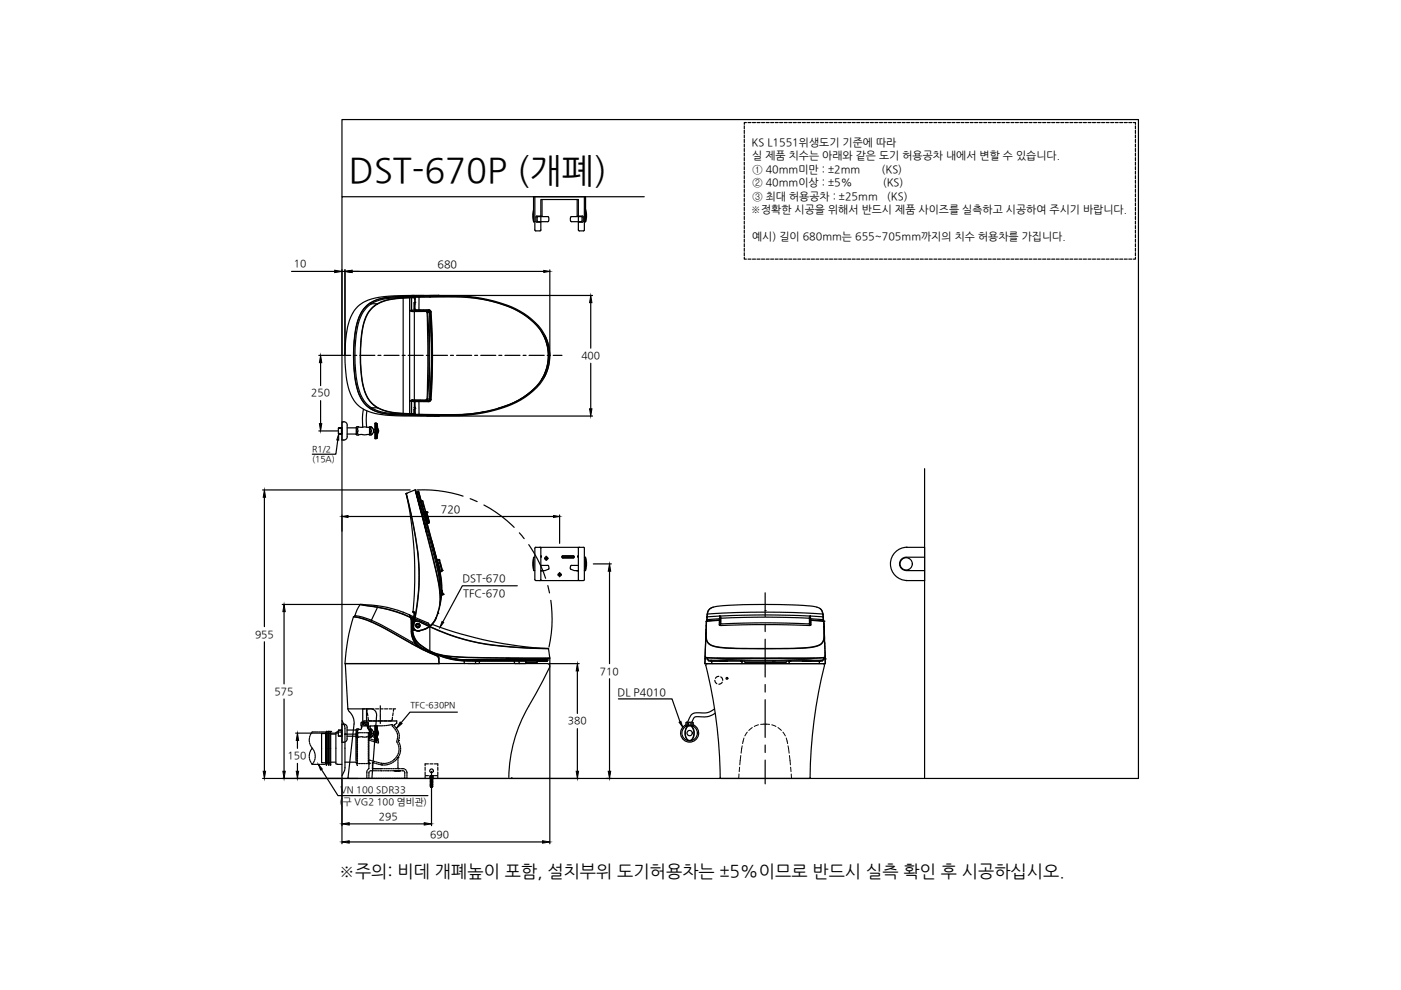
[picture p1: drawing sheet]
<svg xmlns="http://www.w3.org/2000/svg" width="297mm" height="210mm" viewBox="0 0 297 210" stroke-linecap="round" stroke-linejoin="round" font-family="sans-serif">
<!-- layer: 0 -->
<g fill="none" stroke="#000" stroke-width=".25">
<path d="M61.8 57.5h9.2M72.5 57.5h.6M72.5 57.2v18M73.1 57.2v18.1M74.4 57.5h40.9M116.6 57.2v18.1M67.6 75.3h4.9M68 76.9v4.9M91.2 62.6h34.4M125.3 64.2v9.6M125.3 77v9.7M67.6 91.4h4"/>
<path d="M68 85v4.8M71.6 93.3l-.4 3h-5M90.5 88.2h35.1M55.7 103.9h31.3M56.1 105.4v27.5M88.4 103.9a27.7 27.7 0 0 1 9.8 1.3M99.7 105.7l1.5 .7M102.6 107.1a26.4 26.4 0 0 1 6.4 4.7M110.1 113l1 1.2M112.1 115.5l1.1 1.7a27.8 27.8 0 0 1 2.5 5.4M125.8 119.6h3.8M56.1 136.1v27.4"/>
<path d="M59.8 128.2h17.2M60.2 129.7v15.3M88.2 132.3a.46 .46 0 0 0 .1 .7 .46 .46 0 0 0 .7-.1M88.2 132.3a.46 .46 0 0 1 .7 0 .46 .46 0 0 1 .1 .6M88.5 132.4l-.1 .3 .2 .2M88.5 132.3h.1M88.5 132.3h-.2M88.6 132.4l-.3 .1M88.6 132.4l.2 .2-.1 .2M88.7 132.2l-.2 .1M88.7 132.4h-.1M88.8 132.8l-.3 .1"/>
<path d="M88.9 133l-.4 .1M88.9 133a.46 .46 0 0 0 0-.7 .46 .46 0 0 0-.7 .1 .46 .46 0 0 0 .3 .7M109.7 124.2h-11.7l-4.1 7.7M116.1 124.2l.4 1.5M116.6 139.7v39.2M116.8 127.3l.2 2.5a26.6 26.6 0 0 1-.6 7.4M129.2 121.1v19.6M162.2 125.7v5M162.2 132.3v1.6M162.2 135.5v8M60.2 148.2v15.3M62.7 155.4h8.9"/>
<path d="M63.1 157v1.7M65.6 157v.3M65.6 156.5v.3M65.6 159.9v.4M65.6 157.5l.1 .3M65.7 156.1l-.1 .3M65.7 159.5l-.1 .3M65.8 157.9l.1 .3M65.9 155.6l-.1 .3M65.9 159l-.1 .3M66 158.9l.2-.3 .2 .3M66 158.3l.2 .3"/>
<path d="M66.5 155.2h-.3l-.2 .3M66.5 159l.1 .3M66.6 155.2h.4M66.7 159.5l.1 .3M66.8 159.9v.4M67.1 155.2h.3M67.6 155.2h.3M68.1 155.2h.3M68.5 155.2h.3M70.1 155.7h1.1M71.2 155.3v6.6M72.5 155.2l-1.3 .1"/>
<path d="M72.5 152.8l.6 1.1v.6M73.1 155.7h.1M73.1 154.5v8.5l-.6 1.5M73.2 141l.6 9.3h4.8M73.5 140.7h42.7l.4 .4-.1 .4-2.9 5.6a32.7 32.7 0 0 0-5.7 17.8M73.8 150.3v.2a3.9 3.9 0 0 1 1.3 3l-1.3 11.3 .2 .3M75.5 156v5.2M75.7 155.8v.3M75.7 156.3v.3M75.7 156.8v.3M75.7 157.3v.3M75.7 157.7v.4"/>
<path d="M75.7 158.2v.4M75.7 158.7v.3M75.7 159.2v.3M75.7 159.7v.3M75.8 155.4l-.1 .3M75.8 155.4v.3M75.8 155.8v.3M75.8 156.3v.3M75.8 156.8v.3M75.8 157.3v.3M75.8 157.7v.4M75.8 158.2v.4"/>
<path d="M75.8 158.7v.3M75.8 159.2v.3M75.8 159.7v.3M75.8 155.4h.2M75.9 154.7l-.4 .9-2.4 .1M76.1 155.4h.4M76.6 155.4h.3M77.1 155.4h.3M77.2 153.3l.1 .2M77.2 152.9l-.1 .4 .3 .2M77.3 152.9h.2M77.5 153.6l.3 .2"/>
<path d="M77.5 152.9h.2M77.6 155.4h.3M77.8 152.9h.1M77.9 153.9l.3 .2M78 152.9h.2M78.1 155.4h.2M78.1 152.6l.3 .3h-.1M78.1 155.4h.1v.5M78.1 155.4v.3M78.1 155.8v.3M78.1 156.3v.3M78.1 156.8v.3"/>
<path d="M78.1 157.3v.3M78.1 157.7v.4M78.1 158.2v.3M78.1 158.7v.3M78.1 159.2v.3M78.1 159.7v.3M78.2 154.1h.1M78.2 154.1v.4M78.2 155.4h.1M78.2 156.5v.4l.3 .1M78.2 156.1v.3M78.2 157v.3"/>
<path d="M78.2 157.5v.3M78.2 158v.3M78.2 158.5v.3M78.2 158.9v.4M78.2 159.4v.3M78.2 159.9v.3M78.2 156.6h.3M78.2 154.6l.1 .4M78.3 155.4h.1M78.3 155.1l.2 .3M78.4 155.3l-.1 .1M78.4 155.3h.1"/>
<path d="M78.5 152.9h.2M78.5 154.4l.1 .4M78.6 155.5l.1 .3M78.6 150.3a1.28 1.28 0 0 1 1.2 1.4M78.6 156.7l.4 .1M78.7 155l.1 .3M78.7 157.1l.3 .1M78.7 152.9h.2M78.8 153.9h-.4l.1 .3M78.9 155.9l.2 .2M78.9 155.4l.2 .3M79 153.9h.3"/>
<path d="M79 152.9h.1M79.1 156.9l.3 .1M79.1 157.2l.3 .1M79.2 155.8l.2 .2M79.2 156.2l.2 .3M79.2 152.9h.2M79.4 153.9h.4M79.5 152.9h.1M79.5 156.1l.3 .2M79.6 156.5l.2 .3v.3M79.6 157l.2 .1M79.6 157.4l.3 .1"/>
<path d="M79.7 152.9h.2M79.8 157.1h.1M79.8 151.7l-.9 13.4M79.9 156.4l.3 .5M79.9 152.9h.2M80.2 152.9h.1M80.2 157v.5h-.1M80.2 153.9h-.3M80.4 153.9h.3M80.4 152.9h.2M80.6 149.6v.6M80.6 150.3v.1"/>
<path d="M80.6 150.5v.5M80.6 151.1v.1M80.6 151.3v.5M80.6 151.8v.1M80.6 152v.5M80.6 152.6v.1M80.6 152.8v.6M80.7 152.9h.1M80.9 152.9h.2M81.1 152.9h.2M81.2 153.9h-.3M81.4 152.9h.1"/>
<path d="M81.6 152.9h.2M81.7 153.9h-.3M81.9 152.9h.1M82.1 152.9h.2M82.2 153.8h-.3M82.3 152.9h.2M82.6 152.9h.1M82.6 153.7l-.3 .1M82.8 153.7l.4-.1 .1 .5M83.1 152.9h.1M83.1 152.6l-.3 .3h.2M83.3 152.9h.2"/>
<path d="M83.4 154.2l.2 .2M83.5 153.8l.2 .2M83.6 152.9h.1M83.7 154.6l.2 .2M83.7 153.6l-.2 .2 .3-.2M83.8 154.1l.2 .2M83.8 152.9h.2M84 155l.1 .2M84 152.9l.1 .4M84.1 154.5l.2 .2M84.1 153.3l-.2 .2M84.1 153.3h.1"/>
<path d="M84.2 157l.1 .6M84.2 155.4l.1 .5M84.3 156.5l-.1 .3M84.3 156v.4M84.3 154.9l.2 .3M84.4 157.7l.1 .3M84.5 157h.1M84.5 157l.1 .5M84.5 159.6l-.1 .3M84.5 158.2l.1 .3M84.5 156.8v.2M84.5 155.3l.1 .3"/>
<path d="M84.6 159.1l-.1 .3M84.6 158.6v.4M84.7 155.8v.3M84.7 156.3l-.1 .3M84.7 157.6l.1 .3M84.7 159.9l-.1 .3M84.8 158.1l.1 .3M84.9 159.5l-.1 .3M84.9 158.5v.3M84.9 159v.3M97 151h-10.1l-1.9 2.3M116.4 140.7h6.4"/>
<path d="M122.4 142.3v9M122.4 154.5v9M129.2 143.9v19.6M150 140.7l-.4 .3a106.7 106.7 0 0 1 3.1 24l18.9 .1 .2-.2M151.5 150.3a4.3 4.3 0 0 1-3.8 .8 1.73 1.73 0 0 0-1.7 1.6l-.2 .4M151.6 144.2l.4 .8M151.6 151.2a6 6 0 0 1-4.1 .8l-.4 .2-.4 .9M152.4 143.4l-.4 .1-.3 .3M152.8 143.5l.3 .3 .1 .4M153.1 144.6l-.2 .3-.5 .2M162.2 145.1v1.6M162.2 148.4v8"/>
<path d="M162.2 158v1.5M174.8 141.1a102.2 102.2 0 0 0-3 23.8M55.7 165.1h52M63.1 161.9v1.6M65.6 160.4v.4M65.6 160.9l.1 .3M65.8 161.4l.1 .2M66 161.8l.2 .3M66.2 162.1h.3M66.4 161.8l-.2 .3M66.6 162.1h.4M66.6 161.3l-.1 .3"/>
<path d="M66.8 160.9l-.1 .3M66.8 160.4v.3M67.1 162.1h.3M67.6 162.1h.3M68.1 162.1h.3M68.5 162.1h.3M70.1 161.6h1.1M71.2 161.9l.4 .1M71.6 162.1h.9M72.5 165.2v13.7M73.1 161.6h2.3M74 174.7h15.9"/>
<path d="M74 178.5h41M75.4 161.6l.4 .7M75.7 161.6l.1 .3M75.7 160.1v.4M75.7 160.6v.3M75.7 161.1v.3M75.8 161.9h.2M75.8 160.1v.4M75.8 160.6v.3M75.8 161.1v.3M75.8 161.6v.3M76.1 161.9h.3"/>
<path d="M76.6 161.9h.3M77.1 161.9h.3M77.5 161.9h.4M77.8 164.7v.3h.3M77.8 164.2v.3M77.9 163.4l-.1 .7M78 161.9h.2M78.1 161.9h.1M78.1 160.1v.4M78.1 160.6v.3M78.1 161.1v.3M78.1 161.6v.3"/>
<path d="M78.2 161.9h.1M78.2 162.7v.3l-.3 .2M78.2 161.7h.1M78.2 161.7l-.1 .2M78.2 164.8l.1 .2h.3M78.2 160.4v.3M78.2 160.9v.3M78.2 161.3v.4M78.2 161.9v.2M78.2 162.3v.3M78.2 164.3v.3M78.3 163.6l-.1 .5"/>
<path d="M78.6 161.2h-.3l-.1 .1M78.7 165h.4M78.8 161.3l.3 .1M78.9 163.4l-.5 .1M79 162.9h.1M79 162.9l2.2 .1M79 162.2v.3M79 162.7v.2M79.1 163.4h.3M79.2 165h.3M79.3 161.4l.3 .1M79.5 161.8l-.5-.1v.3"/>
<path d="M79.6 163.4h.3M79.7 161.9l.3 .1M79.7 165h.3M79.7 161.5l.3 .1M80.1 163.4h.3M80.1 162l.3 .1M80.2 161.7h.3M80.2 165h.3M80.5 163.4h.5M80.6 162.1l.3 .1M80.7 165h.3M80.7 161.8l.4 .1"/>
<path d="M80.9 162.2h.1M80.9 162.2h.4M81.1 165h.4M81.2 163.4h.3M81.2 161.9h.3M81.4 163h.3M81.6 165h.3M81.7 163.4h.3M81.8 162.2h-.4M81.8 163h.4M82 161.8l-.3 .1M82.1 165h.3"/>
<path d="M82.1 163.4h.4M82.2 162.1l-.3 .1M82.3 163h.3M82.5 161.7l-.3 .1M82.6 165h.3M82.7 163.4h.3M82.7 162l-.3 .1M82.8 163h.3M82.9 161.5l-.3 .1M83.1 165h.3M83.1 161.8l-.3 .1M83.2 163.4h.3"/>
<path d="M83.3 163h.3M83.3 161.2l-.2 .2M83.5 161.5l-.2 .2M83.6 165h.3M83.6 163.4h1.3M83.8 163h.3M83.8 160.8l-.4 .3M83.9 161.2l-.2 .2M84 165h.4M84.1 160.4l-.2 .3M84.1 163.4h-.2h.2M84.2 160.8l-.2 .3"/>
<path d="M84.3 163h.6M84.3 163.4h.3h-.3M84.3 160l-.1 .3M84.4 162.5l.1 .5M84.4 160.6h.1M84.4 160.6l-.1 .1M84.4 160.6v.3M84.4 161.1v.3M84.4 161.6v.3M84.4 162.1v.3M84.5 165h.3M84.5 160.4l-.1 .2"/>
<path d="M84.6 163.4h.4M84.9 163.4h-.3h.3M85 165h.3M85 163h.8M85.2 163.4l.4 .1M85.8 163.6v.5M85.8 164.3v.3M85.8 164.8v.2h-.3M85.9 163.1l.2 .2M86.2 163.5l.1 .6M86.3 164.8v.2h-.4M86.3 164.3v.3"/>
<path d="M91.2 164.9h.1M91.2 164.6v.3M91.2 166l.2 .1M91.2 166.3l.2 .1M91.3 164.5l.1 .1M91.3 164.5h.1M91.3 164.5l-.1 .6M91.3 166.7v.1M91.3 166.1l-.1 .2M91.3 165.7l-.1 .3M91.3 165.4l-.1 .3h.2M91.3 165.1l-.1 .3h.2"/>
<path d="M91.3 164.5h.4M91.3 166.8l.1 .1M91.3 166.4v.2M91.3 166.7h.1M91.3 166.2h.1M91.3 165.9h.1M91.3 165.6h.1M91.3 165.2h.1M91.4 164.6v2.2M91.4 167h.1M91.4 164.6h.2M91.4 166.6h-.2v.1"/>
<path d="M91.5 163.5v11.6M91.5 165l-.1 1.8M91.5 165.6h.2v.3M91.5 165.2h.2v.4M91.5 166.5h-.1M91.5 165.9l.2 .1M91.5 166.2l.2 .1M91.5 166.7h.2M91.5 166.6h.2M91.5 166.4h.2M91.5 166.1h.2M91.5 165.7h.2"/>
<path d="M91.5 165.4h.2M91.6 167h-.1M91.6 164.7v2.1M91.6 166.8l-.1 .1M91.6 166.8h-.2M91.6 165.7l-.2 .1M91.6 165.9h-.2M91.6 166l-.2 .1M91.6 166.1l-.2 .1M91.6 166.2l-.2 .1M91.6 166.3l-.2 .1M91.6 166.4h.1"/>
<path d="M91.6 166.5l-.2 .1M91.6 166.7h-.2M91.7 164.5l-.1 .1M91.7 164.5h.1M91.7 164.5v.7M91.7 166.8l-.3 .1M91.7 166.3v.3M91.7 166v.2M91.7 164.6v.3M91.7 166.7h.1M91.7 166.7v.1M107.9 165.1h14.9"/>
<path d="M108.5 164.9l-.2 .2M128.6 165.1h1M162.2 161.2v5"/>
<circle cx="88.6" cy="132.6" r=".39"/>
<circle cx="88.6" cy="132.6" r=".31"/>
<circle cx="154.1" cy="143.8" r=".18"/>
</g>
<g fill="#000" stroke="#000" stroke-width=".21">
<path d="M71 57.3l1.5 .2-1.5 .3zM73.1 57.5l1.3-.2v.5zM73.1 57.5l1.6-.2v.5zM115.3 57.3l1.3 .2-1.3 .3zM68 75.3l.2 1.6h-.5zM125.3 62.6l.2 1.6h-.5zM67.7 89.8h.5l-.2 1.6zM71.8 92v1.3h-.4zM125 86.7h.5l-.2 1.5zM56.1 103.9l.2 1.5h-.5zM60.2 128.2l.3 1.5h-.5zM93.7 131.8l.4 .2-.8 1z"/>
<path d="M129.2 119.6l.3 1.5h-.5zM63.1 155.4l.2 1.6h-.5zM84.8 153.1l.4 .3-1.1 1zM122.4 140.7l.3 1.6h-.5zM55.8 163.5h.5l-.2 1.6zM60 163.5h.5l-.3 1.6zM62.8 163.5h.5l-.2 1.6zM72.5 174.7l1.5-.3v.5zM72.5 178.5l1.5-.2v.5zM89.9 174.4l1.6 .3-1.6 .2zM115 178.3l1.6 .2-1.6 .3zM122.2 163.5h.5l-.3 1.6z"/>
<path d="M129 163.5h.5l-.3 1.6z"/>
</g>
<!-- layer: 1 -->
<g fill="none" stroke="#000" stroke-width=".25">
<path d="M78.5 64.2a7.1 7.1 0 0 0-3 5.1 32 32 0 0 0 .4 13.7 6.3 6.3 0 0 0 2.6 3.6M78.5 64.2l.1 .1M78.6 64.3l.1 .1M78.6 64.3a7.2 7.2 0 0 0-3.1 5 30.3 30.3 0 0 0 .7 14.4 6 6 0 0 0 2.4 2.9M78.7 64.4a7.3 7.3 0 0 0-3 5.8 28.9 28.9 0 0 0 .7 13.4 6.2 6.2 0 0 0 2.3 2.9M78.7 64.4h1.3M80 64.4a6.4 6.4 0 0 0-3.1 5 32 32 0 0 0 .4 13.5 6 6 0 0 0 2.7 3.6M80 64.4h.1M80.1 64.4a7 7 0 0 0-3.3 5.7 28.9 28.9 0 0 0 .8 13.5 5.9 5.9 0 0 0 2.5 2.8M85.5 63.2h.1M85.5 63.2l-2.8 .3-1.4 .3-1.3 .6M85.5 63.2l-3.5 .5-1.9 .7"/>
<path d="M85.5 63.2v24.4M86.8 63.1l-1.3 .1M86.8 63.1h.1M86.9 65.8l.5 .2M86.9 63.1h.3M86.9 65.8h.3M86.9 65.8l.5 .3M86.9 63.1l-1.4 .1M86.9 63.1v24.6M87.2 63l.1 .1M87.2 63l-.4 .1M87.2 63h.1"/>
<path d="M87.2 62.7h.1M87.2 65.8l.2 .2M87.3 65.7l.2 .2M87.3 62.7h.6M87.3 63.1h.1M87.3 65.8h-.1M87.3 63.1h-.1M87.3 63.1l-.1 2.7M87.3 62.8h.1M87.3 62.8l-2.2 .1a12.5 12.5 0 0 0-6.5 1.4M87.3 62.8l.1 .2M87.3 62.7h-.1h.6"/>
<path d="M87.3 62.7h.7h-.1M87.3 62.7h.1M87.3 62.7h-.1h.7M87.4 66h.4M87.4 66h.1M87.4 66.1h.4M87.4 63l-2.2 .1a12.3 12.3 0 0 0-6.5 1.3M87.4 63h-.2M87.4 63.1h.6M87.4 65.9v.1M87.4 63h1.4M87.4 63v.1"/>
<path d="M87.5 62.9h.1M87.5 62.9h3.6M87.5 62.9l-.1 .1M87.8 66v.1M87.8 65.6h.1M87.8 64.2h.1M87.8 65.5l.1 .1M87.8 65.6l.1 .1M87.8 64.2h.2M87.8 64.2v1.4M87.8 66.1v18.7h-.4M87.9 64.2h-.1"/>
<path d="M87.9 63.1l.1 .4M87.9 65.7h.1M87.9 63.4v.1M87.9 65.7l.1 .1M87.9 62.7h.1M87.9 62.7h.1h-.7M87.9 62.7h-.6M87.9 65.7l-.6 .1M87.9 65.7h.9M88 64.1h.1M88 64.1l-.2 .1M88 63.1h.1"/>
<path d="M88 63.1l-.1 2.6M88 65.8h1.2M88 62.7h.1M88 65.8h.8M88.1 65.9h-.7M88.1 65.8v.2M88.1 62.7h.4M88.1 62.7h.1M88.2 62.7h.3M88.2 62.7h-.1h.4M88.5 62.7h-.4h.1M88.7 62.7h.2h-.1"/>
<path d="M88.7 62.7h.2M88.8 62.9v.1M88.8 65.7v.1M88.8 62.7h.1M88.8 62.7h.1h-.2M88.8 62.7h-.1M88.8 63v2.7M88.9 62.7h-.1M89.1 62.7h.6M89.1 65.9h.7M89.1 65.8v.2M89.1 62.7h.7"/>
<path d="M89.1 62.7h-.1h.7M89.1 62.7h.7h-.1M89.3 62.7l-2 .1M89.7 62.7l-1.4 .1a34.8 34.8 0 0 0-8.2 .7l-1.6 .7M89.7 62.7h.1M89.7 62.7h-.7h.8M89.7 62.7h-.7h.1M89.7 65.8l.1 .1M89.8 65.9h1.1M90.3 66h.1M90.3 66h.2l.2 .3M90.3 66h-2.5"/>
<path d="M90.3 66l.2 .3M90.3 66l-2.5 .1M90.5 66.3l.2 6.8-.2 11.5M90.5 66.3h.2M90.7 66.3a152.8 152.8 0 0 1 0 18.3M90.8 65.9l-.5 .1M90.8 65.9l.3 .3M90.8 65.8l.1 .1M90.8 65.9l.4 .3M90.9 65.9l.3 .3M90.9 65.9h-.1M90.9 65.8l.4 .3"/>
<path d="M90.9 65.8h-2.1M90.9 65.7l.3 .1 .2 .3M90.9 65.7h-2.1M91 65.7l-.1 .1M91.1 66.2l-.1 9.2 .2 9.2M91.1 66.2h.1M91.1 66.2l.4 9.2-.3 9.2M91.1 66.2l-.4 .1M91.1 62.9a44 44 0 0 1 13.3 1 16.4 16.4 0 0 1 10.6 6.7 9.8 9.8 0 0 1-3.1 13.1 26.8 26.8 0 0 1-14.1 4.2h-10.3M91.1 62.7l-3.6 .2M91.1 62.9h.1M91.1 62.9l-2.3 .1"/>
<path d="M91.1 63a45.7 45.7 0 0 1 13.2 .9 16.6 16.6 0 0 1 10.7 6.7 9.8 9.8 0 0 1-3.2 13 26.5 26.5 0 0 1-14 4.3h-9M91.1 62.7a41.6 41.6 0 0 1 14.6 1.4 14.9 14.9 0 0 1 10 7.4 9.5 9.5 0 0 1 .9 3.9M91.1 62.7v.2M91.2 66.2a108.4 108.4 0 0 1 0 18.4M91.2 66.2h-.1M91.2 66.2h.1M91.2 66.2a118.8 118.8 0 0 1 0 18.5v-.1M91.3 66.2h-.1M91.3 66.1a112.7 112.7 0 0 1-.1 18.9l-.3 .1M91.4 66.1a136.8 136.8 0 0 1 0 18.6M91.4 66.1h-.1M92.5 62.7h-2.8"/>
<path d="M92.5 62.7h.1M93.1 62.6h-.1M93.1 62.6h-4.4a33.3 33.3 0 0 0-10.6 1 6.9 6.9 0 0 0-4.4 5.8 29.5 29.5 0 0 0 .6 14.1 6.8 6.8 0 0 0 5.9 4.3l3.8 .4h9.1M93.1 62.6l-.6 .1M114.8 70.3a9.4 9.4 0 0 1 0 10.2M115.6 71.2a9.5 9.5 0 0 1 1 4.2M116.5 75.4a9.1 9.1 0 0 1-1.1 4.6M116.6 75.4a10.3 10.3 0 0 1-5.3 8.8 30 30 0 0 1-16.3 4l-7.5-.2M78.5 86.6a11.7 11.7 0 0 0 6.6 1.4l2.2 .1M78.6 86.6a11.7 11.7 0 0 0 6.5 1.4h2.2M78.6 86.6h-.1M78.7 86.5l-.1 .1"/>
<path d="M78.7 86.5a11.7 11.7 0 0 0 6.5 1.3l2.2 .1M78.7 86.5h1.3M80 86.5l2 .7 3.5 .5M80.1 86.4l1.3 .6 1.3 .3 2.8 .3M80.1 86.4l-.1 .1M85.5 87.7l1.3 .1M85.5 87.6v.1M85.5 87.6l1.4 .1M86.8 87.8h.4M86.9 85l.3 .1M86.9 87.7h.3M86.9 87.7l-.1 .1"/>
<path d="M87.2 87.8h.1M87.2 87.8h.2M87.2 85.1h.6M87.2 85.1l.1 2.6M87.2 87.7h.1M87.3 87.7l-.1 .1M87.3 87.7h.1M87.3 87.7l.1 .1M87.3 88.1h2M87.3 88l2 .1M87.3 88v.1M87.4 84.9h.1"/>
<path d="M87.4 84.9l-.5 .1M87.4 84.9h.4M87.4 84.8v.1M87.4 84.8l-.5 .2M87.4 87.9l-.1 .1M87.4 87.9h.1M87.4 84.9l-.2 .2M87.4 84.9h.6M87.4 87.8v.1M87.4 87.9l.1 .1M87.5 84.9l-.2 .2M87.5 87.7h.5z"/>
<path d="M87.5 87.9v.1M87.8 86.8v.9M87.8 84.9h2.5M87.8 86.4h.1M87.8 85.1h.1M87.8 85.2h.1M87.8 85.1l.2 1.5M87.8 86.5h.1M87.8 85.1h.2M87.8 86.4v.1zM87.8 86.5h.2M87.9 85.1h.1"/>
<path d="M87.9 85.1l.1 2.6M87.9 85.1h.9M88 85.1h-.1M88 85h.1M88 85l-.2 .1M88 86.6h.1M88 86.8h-.2v.9M88 85.1h1.6M88 84.9v.1M88.8 85.1h2.1M88.8 85.1h-.8M88.8 85.1h.1"/>
<path d="M88.8 85.1v2.8M88.8 87.8v.1M88.8 87.9h-1.4M89.1 84.9v.1M89.3 88.1h.4M89.3 88.1h.1M89.7 88.1l2.8 .1M89.7 88.1h.1M89.8 85h-1.8M89.8 85l.1 .1M89.8 84.9h.1M90.3 84.9h.5"/>
<path d="M90.3 84.8v.1M90.3 84.8l-2.5 .1M90.5 84.6h.2M90.5 84.6l-.2 .2M90.7 84.6h.4l-.3 .3M90.7 84.6l-.4 .3M90.7 85h-2.7M90.7 85h-.7l.8 .1M90.7 85h-1.4M90.8 85h.1M90.8 84.9h.1M90.9 85.1h.1"/>
<path d="M91.2 84.6h.1M91.2 84.6l-.3 .3M91.2 85l-.4 .1M91.3 84.7l-.1 .1M91.3 84.6l-.6 .4M91.3 84.7l-.5 .3M91.3 84.7h.1M91.4 84.7l-.2 .3-.3 .2-2.1-.1M92.5 88.2h.6M92.5 87.9h.1M92.5 88.1v.1M93.1 87.9v.1"/>
<path d="M93.1 88.1l-.1 .1M93.1 88.2h.1M102.5 87.3a51.2 51.2 0 0 1-12.6 .6h-.7M113.5 82.2a17.3 17.3 0 0 1-7.9 4.4M72.5 109.2v3.4M73.8 109.5h43.6M115.5 118.4h.7M115.8 117.9v.9M118.6 109.2v6M74.9 130.8a41 41 0 0 0-1.8 9.9h20M74.9 130.8l1.6 .3 2 .7M75 130.8h.1"/>
<path d="M75 130.7h.1a.88 .88 0 0 1 1.1 0l2.5 .8M75 130.7l1.9 .4 1.7 .6M78.5 131.8l3.3 1.6 7.9 4.4 3 1.3 .2 .4 .2 1.2M78.6 131.7l2.1 1 8.6 4.8-1.1-.9M78.6 131.7l-.1 .1M78.7 131.5l2.2 1 7.3 4.1M78.7 131.5l-.1 .2M80 128.8l-3.6-.6-.7 1.1-.5 1.2M80 128.8a22.2 22.2 0 0 1 7.1 2.3l.1 2.7a4.4 4.4 0 0 0 1 2.8M80 128.8l-1.3 2.7M80.1 128.7l-3.7-.5a23.7 23.7 0 0 1 10.5 2.2v.2M80.1 128.7l-.1 .1"/>
<path d="M80.1 128.7a26 26 0 0 1 6.8 2.1M86.8 130.4l3.9 1.7M86.9 130.6l.5 .3M86.9 130.6l.2 .2 .1 .6-.3-.6M86.9 130.6h.1M86.9 130.6v.2M87.2 131.4l.1 2.4M87.3 133.8a4.4 4.4 0 0 0 2 3.7M87.3 133.8a4.7 4.7 0 0 0 3.5 4.4l.5 .2M87.4 130.9v.3a8.4 8.4 0 0 0 .4 4.3 6.1 6.1 0 0 0 3.4 2.8M87.4 130.9l1.1 .5M87.9 131.6h.1"/>
<path d="M87.9 131.6l.7-.2 2.3 1.1M87.9 131.5l.1 .2M89.3 137.5l3.4 1.6 .4 .6M89.3 137.5h.1M90.7 132.1l.3 .4M90.9 132.5a.48 .48 0 0 0 .8-.1 79.7 79.7 0 0 0 24.6 5.1M91.1 132.9l-2.3-1.1a.96 .96 0 0 0-1.4 .8 4.6 4.6 0 0 0 2.7 4.9 11.9 11.9 0 0 0 6.8 1.8l19.6 .3M91.1 132.9a49.4 49.4 0 0 0 20.5 4.5l4.7 .2M91.1 132.9l-2.3-1.1a.92 .92 0 0 0-1.3 .8 4.8 4.8 0 0 0 3.1 5.1 12.1 12.1 0 0 0 6.3 1.5l5.9 .2 13.8 .1-.3-1.9M91.1 132.8a49.1 49.1 0 0 0 20.5 4.5l4.7 .2M91.1 132.9v5.1M91.2 138.3h.4a17.1 17.1 0 0 0 9.2 1.9h15.2"/>
<path d="M91.2 138.1v.2M91.2 138.3l.1 .1M91.6 138.3l.1 .1M91.7 138.4h-.4M91.7 138.4l.3 .1M92.1 138.5a16.6 16.6 0 0 0 7.3 1.6h16.7l-2.2 .1M92.8 138.9l.3 .5M93 139.4l.1 .3M93.1 139.7v1M93.7 139l2.6 .7a110.3 110.3 0 0 0 13.6 .2h6.3l-10.7 .1a48.3 48.3 0 0 1-9.7-.4l-2.6-.7 2.3 .7 3.1 .4M98.6 140h.1M99.3 140h4"/>
<path d="M107.3 139.6l3.9 .2 4.5-.2M115.1 140h1v.1M116.1 140h.1M116.1 139.6h.3M116.2 139.6v.3M116.2 137.5h.1M116.6 139.5l-.1 .1M118.3 121.9h.7M118.6 121.4v.9M149.5 139.7v1M149.5 139.7h.5M149.5 139.7h.1"/>
<path d="M149.5 139.3v.4M149.7 134l-.2 5.7M149.7 132.6v.1M149.7 131.7v.7a8.2 8.2 0 0 0 .3 3.8 5 5 0 0 0 3.4 1.2l4 .1h8.3a28.3 28.3 0 0 0 7.9-.6 2.28 2.28 0 0 0 1.2-2.7l-.1-1.3M149.7 131.7h.1M149.8 131.8v.8a6.3 6.3 0 0 0 .3 3.6 5.1 5.1 0 0 0 3.7 1.1l3.1 .2a147.7 147.7 0 0 0 15.4-.3 2.18 2.18 0 0 0 2.4-2.1v-2.3M149.8 131.6v.2M149.8 131.7l-.1 .1M149.9 131.4v.2M149.9 131.4h-.1M149.9 130.3l-.1 1.3M149.9 130.8v.6"/>
<path d="M149.9 130.8h.1M150 130.2a1.66 1.66 0 0 1 1.6-1.6 115.8 115.8 0 0 1 21.2 0 1.66 1.66 0 0 1 1.6 1.6M150 130.2l-.1 .1M150 130.2a186 186 0 0 1 24.4 0M150 130.2l-.1 .6M150.1 139.9v.1a.58 .58 0 0 0 .8 .2h23.3l.3-.3M150.2 129.5l-.3 .8M150.7 140h.1M151.2 128.7l-.7 .3-.3 .4M152 139.6a35.6 35.6 0 0 0 7.6 0M152.5 131.5l-2.8 .2M152.5 131.5v1l.4 .1a239.4 239.4 0 0 1 18.9 0l.1-1.1"/>
<path d="M152.5 131.5l-2.7 .3M152.5 131.4l.1 .1M152.6 131.9l.1 .1M152.6 131.2v.7M152.6 131.2l-2.7 .2M152.6 130.6l.2 .2-.1 1.8M152.6 130.6v.6M152.6 130.6l.2 .2v.3M152.6 130.6a198.9 198.9 0 0 1 19.2 0M152.6 130.6l-2.7 .2M152.7 132v.6M152.8 131.2h-.2"/>
<path d="M152.8 131.1v1.1l.3 .1a255.5 255.5 0 0 1 18.5-.1v-1.1M152.8 131.1a189.4 189.4 0 0 1 18.8 0M162.2 129.4h.1M171.7 131.2h.2M171.8 130.6l-.1 .2v1.8M171.8 130.6l.1 .6M171.8 130.6l-.2 .2v.3M171.8 130.6l2.7 .2M171.9 131.2l-.1 1.4M171.9 131.2l2.6 .2M171.9 131.5l2.7 .1M171.9 131.5l2.7 .3"/>
<path d="M171.9 131.5v.1M171.9 131.4v.2M172.6 139.6l-2 .2-5.5-.2M173.8 129l.4 .4M174 140h.2M174.2 129.4l.3 .9M174.4 130.2l.1 .1M174.4 130.2l.1 .6M174.5 130.8v.6M174.5 130.3l.1 1.3M174.5 130.8h.1M174.5 131.4v.2"/>
<path d="M174.5 131.4h.1M174.6 139.7h.3M174.6 139.5a.42 .42 0 0 1-.1 .4 .42 .42 0 0 1-.4 .1h-23.7l-.3-.1-.1-.4M174.6 131.6l.1 .1M174.6 131.8l.1 1.1M174.6 131.6v.2M174.6 131.7l.1 .1M174.7 131.7h.1M174.7 131.7v1.2M174.7 132.1l.1 3.4M174.7 132.9l.2 5.7a.58 .58 0 0 1 0 .7 .58 .58 0 0 1-.7 .1h-24.2a.54 .54 0 0 1-.5-.3 .54 .54 0 0 1 0-.6l.2-5.1M174.8 136.1l.1 1.5"/>
<path d="M174.9 137.8l.1 1.9M174.9 139.7v1M174.9 139.3v.4M174.9 139.7h.1M174.9 139.2a1.06 1.06 0 0 1-1.1 .3l-21 .1-2.5-.1-.8-.2M174.9 138.8v.3M175 139.7h.1M175 139.7l-.1 1M73.5 140.7l-.3 .3M98.4 140.2l.2 .5M99.2 140.7h1.5M100.8 140.3l-.1 .4"/>
<path d="M101 140.2h.1M101.6 140.3v.3M101.6 140.6l-.1 .1h-.8M101.7 140.2l-.9 .1M101.7 140.2l-.1 .1M101.7 140.2h.1M109 140.2l.1 .1M109.1 140.3l.1 .4M109.2 140.7h1M110 140.2l.1 .1M110.1 140.3l.1 .4M111.5 140.3a.43 .43 0 0 1-.2 .4 .43 .43 0 0 1-.5 0h-.6"/>
<path d="M111.6 140.2l-.1 .1M113.9 140.2h.1M113.9 140.2l-.1 .3h-2.3M149.5 140.7h25.4M150.7 140.2h3.5M150.8 140.2l.2 .5M157 140.2h.4zM157.3 140.3l-.1 .4M157.3 140.2v.1M157.8 140.2l.1 .1a.86 .86 0 0 0 1 .2h6.9a.8 .8 0 0 0 1-.3M163.8 140.2h.6M167.3 140.3l.2 .4"/>
<path d="M167.5 140.2l-.2 .1M167.6 140.2h-.4h.6M170.1 140.2h3.9M173.7 140.6l-.1 .1M173.8 140.2l-.1 .4"/>
</g>
<path d="M72.5 109.5l1.3-.2v.4zM117.4 109.3l1.2 .2-1.2 .2z" fill="#000" stroke="#000" stroke-width=".21"/>
<!-- layer: 4 -->
<g fill="none" stroke="#000" stroke-width=".25">
<path d="M113.1 44.4l-.1 1.1 .1 1.5M113.4 41.7v7.1l.2 .2h.9l.2-.2M113.4 47h-.3v-5.3h11v5.3h-.2M113.8 47.1h.9M113.8 45.8l-.2 .2v.9l.2 .2M114.9 42.3v3.5h-1.1M116.1 45.9h-2l-.2 .2v.7l.2 .2h2M116.1 45.9l.2 .1M116.3 46v.9M116.3 46.9l-.2 .1M121 46v.9M121 46.9l.2 .1"/>
<path d="M121.2 45.9h2l.2 .2M121.2 45.9l-.2 .1M122.4 42.3v3.5h1.1M122.6 47.1h.9M123.4 46.1v.7M123.4 46.8l-.2 .2h-2M123.5 45.8l.2 .2v.9l-.2 .2M123.9 41.7v7.1M123.9 48.8l-.2 .2h-.9l-.2-.2v-6.5h-7.9v6.5M124.2 44.4l.2 1.1-.2 1.5M71.7 90.8v1.2M72.4 90.7v1.3"/>
<path d="M72.5 92h-.8h.8M72.5 90.7l-.8 .1 .8-.1M72.5 90.8v1.2M72.9 89.4h-.4v3.9h.4M72.9 89.4h.1M72.9 93.3h.1M72.9 89.4a.71 .71 0 0 1 .7 .7M73.6 90.1v2.5a.71 .71 0 0 1-.7 .7M73.6 90.7h1.9M75.5 92.1l.3 .2 1.1-.2M75.6 92.2l.2-.4 .1 .5M75.6 91.1h.3l-.1 .6z"/>
<path d="M75.9 90.5l-.1 .4-.2-.4M76.9 92.2h.8M77.1 86.8l-.3 1.8 .1 2M77.7 90.6l-1.7-.1a.31 .31 0 0 0-.3 0 .31 .31 0 0 0-.2 .3v1.3l-1.9-.1M77.8 87.1l-.2 1.7 .1 1.8h.6v1.6l.3 .1 .3-.3M78.3 90.5h.3l.3 .2M78.3 92.1h-.6M78.4 90.5l.2 .3 .1-.3M78.5 91.1a.31 .31 0 0 1 .2 .3 .31 .31 0 0 1-.2 .3zM78.7 92.2l-.1-.3-.2 .3M78.9 90.7l.3 .4M79.2 91.1v.6h.3"/>
<path d="M79.2 91.7l-.3 .3M79.2 91.1h.3M79.6 89.7h.1M79.6 89.7v3.3M79.6 90.7h.2M79.6 92.1h.2M79.6 90.6h.2M79.6 92.4h.2M79.6 90.1h.2M79.6 90h.2M79.6 89.9h.2M79.6 89.8h.2"/>
<path d="M79.6 92.2h.2M79.6 92.3h.2M79.6 91.8h.2M79.6 91.9h.2M79.6 92h.2M79.6 91.4h.2M79.6 91.5h.2M79.6 91.6h.2M79.6 91.7h.2M79.6 91.3h.2M79.6 91.2h.2M79.6 91.1h.2"/>
<path d="M79.6 91h.2M79.6 90.9h.2M79.6 90.8h.2M79.6 90.5h.2M79.6 90.4h.2M79.6 90.3h.2M79.6 90.2h.2M79.6 92.6h.2M79.6 92.7h.2M79.6 92.8h.2M79.6 92.9h.2M79.6 92.5h.2"/>
<path d="M79.6 93h.1M79.6 93h.2M79.8 89.8h.2M79.8 89.8l-.3-.1 .1 3.3M79.8 89.8v3.2M79.9 89.8l.1 3.1-.2 .1M80 89.8l.1 1.6-.1 1.5M80.1 90.8l.2 .6-.2 .5M113.1 118.3l-.1 1 .1 1.5M113.4 118.1h-.3v2.9h.3M114.5 116l.2 .2M114.7 117.9h.1v.2h-.1"/>
<path d="M114.7 116.2v6.7M114.7 119.9h1.4M116.1 119.9l.2 .1 .1 .6M119.3 118h2.2l.2 .1-.2 .1h-2.2zM119.3 118.3h2.2M119.3 118.3l-.2-.2 .2-.3h2.2l.3 .3-.3 .2M121.2 119.9h1.4M121.2 119.9l-.2 .1-.1 .6M122.6 117.9h-.1v.2h.1M122.8 116l-.2 .2v6.7l.2 .2M123.9 118.1h.2v2.9h-.2M123.9 116.2v6.7"/>
<path d="M123.9 116.2l-.2-.2h-10.1l-.2 .2 .1 6.8 10.2 .1 .2-.2M124.2 118.3l.2 1-.2 1.5M192.1 116h3.9v7.1h-3.9M192.1 118.1h3.9M192.1 118.1a1.41 1.41 0 0 0-1.4 1.5 1.41 1.41 0 0 0 1.4 1.4M192.3 116a3.5 3.5 0 0 0-3.5 3.6 3.5 3.5 0 0 0 3.5 3.5M114.7 122.9l-.2 .2M115 121l-.3 .1M116.4 120.6l-.9 .4h-.8M120.9 120.6l.9 .4h.8M122.3 121l.3 .1M192.1 121h3.9"/>
<path d="M71.7 156l.8 .1M72.4 154.8v1.3M72.5 154.8h-.8M72.5 154.8h-.8v1.2l.8 .1M72.9 153.5h-.4v3.9a.83 .83 0 0 0 1.1-.7M72.9 153.5a.71 .71 0 0 1 .7 .7M73.6 154.8h1.9M73.6 154.2v2.5M75.5 156.2l.3 .2 1.1-.2M75.6 156.3l.2-.4 .1 .4M75.6 155.2h.3l-.1 .6zM75.9 154.5l-.1 .5-.2-.4"/>
<path d="M76.4 154.7l-.4-.1a.33 .33 0 0 0-.5 .2v1.4v-.1h-1.9M76.6 153.2l.2 .3-.2 .3M76.6 153.9v.6l-.2 .2M76.6 153.9h1.4v.5M76.7 153.9l-.1 .3M76.7 154.2l-.1 .1M76.9 153.1h-.3l-.1 .3 .1 .5M76.9 150.3v2.8h1.1M77.7 150.3v2.8M77.9 153.9l.1 .3M77.9 154.2l.1 .1M78 154.4l.3 .3"/>
<path d="M78 153.1l.1 .6-.1 .2M78.1 153.2l-.3 .3 .3 .3M78.2 154.7h.1M78.3 156.2h.1M78.3 154.7h.1M78.3 156.2h-.1M78.3 156.2h-1.4M78.4 154.6l.2 .3 .1-.3M78.5 155.1a.31 .31 0 0 1 .2 .3 .31 .31 0 0 1-.2 .3zM78.7 156.3l-.1-.4-.2 .4M79.2 155.1a.61 .61 0 0 0-.9-.4v1.5l.3 .1 .3-.1M79.2 155.1v.7h.3"/>
<path d="M79.2 155.8l-.3 .4M79.2 155.1h.3M79.5 157.1h.1M79.6 157.1l-.1-3.3v3.3M79.6 157.1h.1M79.6 156.1h.2M79.6 154.8h.2M79.6 156.2h.2M79.6 154.7h.2M79.6 153.9h.2M79.6 154.2h.2M79.6 154.1h.2"/>
<path d="M79.6 154h.2M79.6 155.9h.2M79.6 156h.2M79.6 155.5h.2M79.6 155.6h.2M79.6 155.7h.2M79.6 155.8h.2M79.6 155.4h.2M79.6 155.3h.2M79.6 155.2h.2M79.6 155.1h.2M79.6 155h.2"/>
<path d="M79.6 154.9h.2M79.6 154.6h.2M79.6 154.5h.2M79.6 154.4h.2M79.6 154.3h.2M79.6 156.7h.2M79.6 156.8h.2M79.6 156.9h.2M79.6 157h.2M79.6 156.3h.2M79.6 156.4h.2M79.6 156.5h.2"/>
<path d="M79.6 156.6h.2M79.8 153.9h.2M79.8 153.9v3.1M79.9 157v-3.1l.1 2-.1 1.1h-.1M80.1 154.9l.1 .5-.1 .6M145.4 153.7a1.92 1.92 0 0 0-.7 2.9 1.92 1.92 0 0 0 3 0 1.92 1.92 0 0 0-.7-2.9M145.5 153.2l.2 .3-.2 .3M145.5 153.9l-.1-.3 .1-.5h1.4l.1 .3-.1 .5M145.6 153.9h.1M145.6 154.1a.76 .76 0 0 1 .8-.3 .76 .76 0 0 1 .6 .7 1.92 1.92 0 0 1-.8 2.6 1.95 1.95 0 0 1-.6-3zM145.7 153.9l-.2 .1M145.7 154.1a.71 .71 0 0 1 .8-.2 .71 .71 0 0 1 .4 .7 1.83 1.83 0 0 1-.7 2.4 1.86 1.86 0 0 1-.5-2.9z"/>
<path d="M146.8 153.9l.1 .1M146.8 153.9h.1M146.9 153.2l-.2 .3 .2 .3"/>
<circle cx="115.8" cy="118.4" r=".33"/>
<circle cx="115.8" cy="118.4" r=".16"/>
<circle cx="192.1" cy="119.6" r="1.3"/>
<circle cx="118.7" cy="121.8" r=".33"/>
<circle cx="118.7" cy="121.8" r=".16"/>
<circle cx="77.3" cy="153.5" r=".31"/>
<circle cx="146.2" cy="153.5" r=".31"/>
<circle cx="146.2" cy="155.4" r="1.64"/>
<circle cx="146.2" cy="155.4" r=".56"/>
</g>
<!-- layer: CENTER -->
<g fill="none" stroke="#000" stroke-width=".25">
<path d="M72.5 75.3h1.9M75 75.3h.6M76.3 75.3h3.2M80.1 75.3h.7M81.4 75.3h3.2M85.3 75.3h.6M86.5 75.3h3.2M90.4 75.3h.6M91.7 75.3h3.2M95.5 75.3h.6M96.8 75.3h3.2M100.6 75.3h.7"/>
<path d="M101.9 75.3h3.2M105.8 75.3h.6M107 75.3h3.2M110.9 75.3h.6M112.2 75.3h3.2M116 75.3h.7M117.3 75.3h1.9"/>
</g>
<!-- layer: 3 -->
<g fill="none" stroke="#000" stroke-width=".25">
<path d="M157.8 26.7v.6M157.8 27.6v.7M157.8 28.6v.6M157.8 29.6v.6M157.8 30.5v.7M157.8 31.5v.6M157.8 32.4v.7M157.8 33.4v.7M157.8 34.4v.6M157.8 35.3v.7M157.8 36.3v.6M157.8 37.2v.7"/>
<path d="M157.8 38.2v.7M157.8 39.2v.6M158.2 26h-.4v.4M158.6 26h.6M159.5 26h.7M160.5 26h.6M161.5 26h.6M162.4 26h.7M163.4 26h.6M164.3 26h.7M165.3 26h.7M166.3 26h.6"/>
<path d="M167.2 26h.7M168.2 26h.6M169.1 26h.7M170.1 26h.7M171.1 26h.6M172 26h.7M173 26h.6M174 26h.6M174.9 26h.7M175.9 26h.6M176.8 26h.7M177.8 26h.6"/>
<path d="M178.8 26h.6M179.7 26h.7M180.7 26h.6M181.6 26h.7M182.6 26h.6M183.6 26h.6M184.5 26h.7M185.5 26h.6M186.5 26h.6M187.4 26h.7M188.4 26h.6M189.3 26h.7"/>
<path d="M190.3 26h.6M191.3 26h.6M192.2 26h.7M193.2 26h.6M194.1 26h.7M195.1 26h.7M196.1 26h.6M197 26h.7M198 26h.6M199 26h.6M199.9 26h.7M200.9 26h.6"/>
<path d="M201.8 26h.7M202.8 26h.6M203.8 26h.6M204.7 26h.7M205.7 26h.6M206.6 26h.7M207.6 26h.6M208.6 26h.6M209.5 26h.7M210.5 26h.6M211.4 26h.7M212.4 26h.6"/>
<path d="M213.4 26h.6M214.3 26h.7M215.3 26h.6M216.2 26h.7M217.2 26h.7M218.2 26h.6M219.1 26h.7M220.1 26h.6M221.1 26h.6M222 26h.7M223 26h.6M224 26h.6"/>
<path d="M224.9 26h.6M225.9 26h.6M226.8 26h.7M227.8 26h.6M228.8 26h.6M229.7 26h.6M230.7 26h.6M231.6 26h.7M232.6 26h.6M233.6 26h.6M234.5 26h.6M235.5 26h.6"/>
<path d="M236.4 26h.7M237.4 26h.6M238.4 26h.6M239.3 26h.7M240.3 26h.4v.4M240.7 26.7v.6M240.7 27.6v.7M240.7 28.6v.6M240.7 29.6v.6M240.7 30.5v.7M240.7 31.5v.6M240.7 32.4v.7"/>
<path d="M240.7 33.4v.7M240.7 34.4v.6M240.7 35.3v.7M240.7 36.3v.6M240.7 37.2v.7M240.7 38.2v.7M240.7 39.2v.6M72.5 41.7v-16.3h168.9v139.7h-45.4M157.8 54.6v.3h.4M157.8 40.1v.7M157.8 41.1v.6M157.8 42.1v.6"/>
<path d="M157.8 43v.7M157.8 44v.6M157.8 45v.6M157.8 45.9v.6M157.8 46.9v.6M157.8 47.8v.7M157.8 48.8v.6M157.8 49.8v.6M157.8 50.7v.6M157.8 51.7v.6M157.8 52.6v.7M157.8 53.6v.6"/>
<path d="M158.6 54.9h.6M159.5 54.9h.7M160.5 54.9h.6M161.5 54.9h.6M162.4 54.9h.7M163.4 54.9h.6M164.3 54.9h.7M165.3 54.9h.7M166.3 54.9h.6M167.2 54.9h.7M168.2 54.9h.6M169.1 54.9h.7"/>
<path d="M170.1 54.9h.7M171.1 54.9h.6M172 54.9h.7M173 54.9h.6M174 54.9h.6M174.9 54.9h.7M175.9 54.9h.6M176.8 54.9h.7M177.8 54.9h.6M178.8 54.9h.6M179.7 54.9h.7M180.7 54.9h.6"/>
<path d="M181.6 54.9h.7M182.6 54.9h.6M183.6 54.9h.6M184.5 54.9h.7M185.5 54.9h.6M186.5 54.9h.6M187.4 54.9h.7M188.4 54.9h.6M189.3 54.9h.7M190.3 54.9h.6M191.3 54.9h.6M192.2 54.9h.7"/>
<path d="M193.2 54.9h.6M194.1 54.9h.7M195.1 54.9h.7M196.1 54.9h.6M197 54.9h.7M198 54.9h.6M199 54.9h.6M199.9 54.9h.7M200.9 54.9h.6M201.8 54.9h.7M202.8 54.9h.6M203.8 54.9h.6"/>
<path d="M204.7 54.9h.7M205.7 54.9h.6M206.6 54.9h.7M207.6 54.9h.6M208.6 54.9h.6M209.5 54.9h.7M210.5 54.9h.6M211.4 54.9h.7M212.4 54.9h.6M213.4 54.9h.6M214.3 54.9h.7M215.3 54.9h.6"/>
<path d="M216.2 54.9h.7M217.2 54.9h.7M218.2 54.9h.6M219.1 54.9h.7M220.1 54.9h.6M221.1 54.9h.6M222 54.9h.7M223 54.9h.6M224 54.9h.6M224.9 54.9h.6M225.9 54.9h.6M226.8 54.9h.7"/>
<path d="M227.8 54.9h.6M228.8 54.9h.6M229.7 54.9h.6M230.7 54.9h.6M231.6 54.9h.7M232.6 54.9h.6M233.6 54.9h.6M234.5 54.9h.6M235.5 54.9h.6M236.4 54.9h.7M237.4 54.9h.6M238.4 54.9h.6"/>
<path d="M239.3 54.9h.7M240.7 54.6v.3h-.4M240.7 40.1v.7M240.7 41.1v.6M240.7 42.1v.6M240.7 43v.7M240.7 44v.6M240.7 45v.6M240.7 45.9v.6M240.7 46.9v.6M240.7 47.8v.7M240.7 48.8v.6"/>
<path d="M240.7 49.8v.6M240.7 50.7v.6M240.7 51.7v.6M240.7 52.6v.7M240.7 53.6v.6M131.1 148.2h11.4l1.7 4.8M68.2 163.2l3.5 5.5h19M90.1 162.7v.6M90.1 163.7v.6M90.1 164.6v.5M90.1 164.5h.7M90.8 162h-.7v.4"/>
<path d="M91.2 162h.6M91.2 164.5h.6M92.1 162h.7v.4M92.1 164.5h.7M92.8 162.7v.6M92.8 163.7v.6M92.8 164.6v.5"/>
<circle cx="91.5" cy="163.4" r=".39"/>
</g>
<path d="M144 153.1l.4-.2 .3 1.3zM67.5 162.1l.8 1-.3 .2z" fill="#000" stroke="#000" stroke-width=".21"/>
<!-- layer: 2 -->
<g fill="none" stroke="#000" stroke-width=".25">
<path d="M77 150.3h.4M77.7 150.3h.6M77.8 150.3v.5M77.9 151.1l.1 .7M78 152.1l.1 .5M78.4 152.9h.5M78.7 150.3h.6M79.2 152.9h.6M79.6 150.3h.7M80.2 152.9h.9M80.6 150.3h.6M81.4 152.9h.6"/>
<path d="M81.5 150.3h.7M82.4 152.9h.4M82.5 150.3h.6M83.2 152.1l-.1 .5M83.4 151.1l-.1 .7M83.9 150.3h-.4l-.1 .5"/>
</g>
<!-- layer: 66 -->
<path d="M150 140.7h24.2a.47 .47 0 0 1 .6 .4" fill="none" stroke="#000" stroke-width=".25"/>
<!-- layer: 3 -->
<g fill="none" stroke="#000" stroke-width=".21">
<path d="M157.4 158.1l-.3 1.6M157.7 156.5l-.3 1.2M158.4 155.2l-.5 .8M159.5 154.3l-.7 .6M160.8 153.7l-.9 .3M161.3 153.6h1.9M163.6 153.7l.9 .3M164.9 154.3l.8 .6M166 155.2l.5 .8M166.7 156.5l.3 1.2M167.1 158.1l.2 1.6M156.7 164.1l-.1 1"/>
<path d="M156.8 162.7l-.1 .9M157.1 160.2l-.2 2M167.4 160.2l.2 2M167.6 162.7l.1 .9M167.8 164.1v1"/>
</g>
<g fill="none" stroke="#000" stroke-width=".25">
<path d="M69 155.5h-.8v6.2h.8M69 155.5v6.2M69.2 155.1l-.2 .4M69.2 155.1h.1M69.2 155.1v7.1M69.2 155.5h.3M69.5 155.5v6.2M69.6 155.1h.1M69.6 155.1l-.1 .4M69.7 155.1v7.1M69.7 155.5h.2M69.9 155.5l.2-.4v7.1l-.2-.5"/>
<path d="M69.9 155.5v6.2M70.1 155.1h.1M69 161.7l.2 .5M69.2 162.2h.1M69.2 161.7h.3M69.5 161.7l.2 .5M69.6 162.2h.1M69.7 161.7h.2"/>
</g>
<!-- layer: 00_COMPONENTS -->
<g fill="none" stroke="#000" stroke-width=".25">
<path d="M86.1 104.7a81 81 0 0 1 1.5 25M86.1 104.7a67.1 67.1 0 0 1 2.7 18.4l-.4 5.2-.6 3.6M86.1 104.7h.1M86.1 104.6v.1M86.2 104.6h.1M86.2 104.6l-.1 .1M86.2 104.6a67.8 67.8 0 0 1 2.7 18.6l-.2 3.6-1 5.9M88 103.9l2.3 8.7M88.1 103.9l2.3 8.7M88.1 103.9l1.3 5M88.1 103.9l-1.9 .7M88.6 104.4l-.2 .1 .6 2"/>
<path d="M88.7 104.2l.6 2.1M88.7 104.2h-.1v.2l3.5 13.2a20.9 20.9 0 0 1 1.3 9.1M88.7 104.2l4 14.8a18.2 18.2 0 0 1 .6 8.8M89 106.5l.6 2.4M89 106.5h.1M89.3 106.3h.1M89.3 106.3l.3 1M89.3 106.3l.3-.1 .6 2.3M89.4 108.9l-1.3-4.9 2.3 8.8M89.6 106.2h.1M89.6 107.3h.1M89.6 107.3l.6 2.2"/>
<path d="M89.6 108.9l.1 .2M89.6 108.9h.1M89.6 108.9h-.2M89.6 106.2l.7 2.3M89.7 109.1l2.5 9.5a20.5 20.5 0 0 1 1.1 6.8M89.7 109.1h.1M89.9 110.9l.5 1.9M89.9 110h-.2l.1 .5 .2-.1M89.9 108.5v.1M89.9 108.5l.3 1.1M89.9 108.5l.1 .1M90 108.6l.3 .7"/>
<path d="M90 108.6h.1M90 108.6l.4 1.4M90.1 108.5l.1 .4M90.1 108.5h.1M90.2 110.9h-.3M90.2 109.5h.1M90.2 109.5l1.4 5.2M90.2 108.9l.1 .4M90.2 108.9h.1M90.3 109.3l.4 1.5M90.3 109.3h.1M90.3 108.5l.6 2.3"/>
<path d="M90.3 108.5h-.2M90.3 108.5l.2 .1M90.4 112.6l1.1 4.3a40.9 40.9 0 0 1 1.9 10.6l-.6 2.5M90.4 112.6l1 4.5a46.6 46.6 0 0 1 1.9 9.3 10.6 10.6 0 0 1-.5 3.6M90.4 110l.2 .9M90.4 112.8h.1M90.4 110l.2 .8M90.5 108.6h.1M90.5 108.6v.1M90.5 108.6l.3 1.1M90.5 108.7h.1M90.6 110.9h.1"/>
<path d="M90.6 110.8v.1M90.6 110.8l.1 .1M90.7 110.9h.1M90.7 110.9h-.1M90.7 110.8v.1M90.7 110.8h-.1M90.7 110.8h.1M90.8 109.7l.2 .9M90.8 109.7h.1M90.8 109.7l.2 .9-.3 .2M90.8 109.7l-.4 .3M90.9 110.8l-.2 .1"/>
<path d="M91 110.6v.2M91.6 114.7l1.3 5.1M91.6 114.7l1 4M92.6 118.7h.2M92.6 118.7h.1M92.7 118.7l.2 .8-.1-.1M92.8 118.7h.1M92.8 118.7l.4 .1M92.8 119.4h.1M92.9 119.8h.1M92.9 119.8a16.5 16.5 0 0 1 .4 8.5M92.9 119.8l.2 .6"/>
<path d="M93 118.6l.2 .1M93 118.6l.4 .9M93 118.6l-.2 .1M93.2 118.7v.1M93.2 118.8h.1M93.2 118.8l.2 .7M93.4 119.5l.4 1.4M87.4 132.8l.3 .8M87.6 129.7h.1M87.6 129.7v.1M87.6 129.7l.2 .3M87.6 129.7l.1 .1"/>
<path d="M87.6 132.7a.97 .97 0 0 0 1.2 1.1M87.7 132.6v.1M87.7 129.8l.1 .2M87.7 129.8h.1M87.7 133.6h.1M87.7 132.7a.9 .9 0 0 0 1.1 1M87.8 129.9v.1M87.8 131.9l-.1 .7M87.8 130.1l-.4 2.7 .3 .8M87.8 130h.1M87.8 130v.1M87.8 130.1h.1"/>
<path d="M87.8 130l-.4 2.7 .3-.1M87.9 133.5l.4 .3h.5M87.9 133.4l-.2 .2M87.9 133.5l-.2 .1M88.8 133.7l.1 .1M88.9 133.8h-.1M88.9 133.8h.1M89.6 133.5l-.7 .3M92.5 131.1a4.8 4.8 0 0 1-3.7 2.6M92.5 131a4.2 4.2 0 0 1-2.8 2.5M92.7 120.3l.6 3.7M92.8 130l-.3 1v-.1"/>
<path d="M92.8 130.1l-.3 .8M92.8 130v.1M92.8 130h.1M92.8 130.1h.1M93.1 120.4l.1 .6M93.3 124l-.1 1M93.4 121.2h.1M93.7 125.1l.2 .9M93.7 125.3l.2 .8M93.7 121.1l-.4 .2M93.7 121.1l-.5-1.7-.3 .1 .5 1.7M93.8 120.9h.1"/>
<path d="M93.8 120.9l-.1 .2M93.9 126.1h.1M93.9 126.1h-.3M93.9 125.9l-.2-.8 .2 .9M93.9 126h.1M93.9 126v.1"/>
</g>
<!-- layer: 6 -->
<path d="M136.6 41.7h-64.1v123.4h123.5v-65.7" fill="none" stroke="#000" stroke-width=".25"/>
<text font-size="7.3" x="74" y="38.6">DST-670P (개폐)</text>
<text font-size="3.7" x="71.8" y="186">※주의: 비데 개폐높이 포함, 설치부위 도기허용차는 ±5%이므로 반드시 실측 확인 후 시공하십시오.</text>
<g font-size="2.3">
<text x="159.3" y="30.9">KS L1551위생도기 기준에 따라</text>
<text x="159.5" y="33.8">실 제품 치수는 아래와 같은 도기 허용공차 내에서 변할 수 있습니다.</text>
<text x="159.5" y="36.7">① 40mm미만 : ±2mm</text>
<text x="159.5" y="39.5">② 40mm이상 : ±5%</text>
<text x="186.9" y="36.7">(KS)</text>
<text x="187.2" y="39.5">(KS)</text>
<text x="159.2" y="45.2">※정확한 시공을 위해서 반드시 제품 사이즈를 실측하고 시공하여 주시기 바랍니다.</text>
<text x="159.5" y="42.4">③ 최대 허용공차 : ±25mm</text>
<text x="188" y="42.4">(KS)</text>
<text x="159.5" y="50.8">예시) 길이 680mm는 655~705mm까지의 치수 허용차를 가집니다.</text>
<text x="92.8" y="56.8">680</text>
<text x="93.5" y="108.7">720</text>
<text x="98" y="123.3">DST-670</text>
<text x="98.2" y="126.7">TFC-670</text>
<text x="130.9" y="147.5">DL P4010</text>
</g>
<g font-size="2.2">
<text x="62.3" y="56.7">10</text>
<text x="123.3" y="76.2">400</text>
<text x="66" y="84.1">250</text>
<text x="54.1" y="135.2">955</text>
<text x="127.2" y="143">710</text>
<text x="58.2" y="147.3">575</text>
<text x="120.4" y="153.6">380</text>
<text x="61" y="161">150</text>
<text x="80.3" y="173.8">295</text>
<text x="91.2" y="177.6">690</text>
</g>
<g font-size="2">
<text x="72" y="170.7">(구 VG2 100 염비관)</text>
<text x="72.2" y="168.2">VN 100 SDR33</text>
</g>
<g font-size="1.8">
<text x="66.2" y="95.8">R1/2</text>
<text x="66.2" y="98.1">(15A)</text>
<text x="87" y="150.1">TFC-630PN</text>
</g>
</svg>
